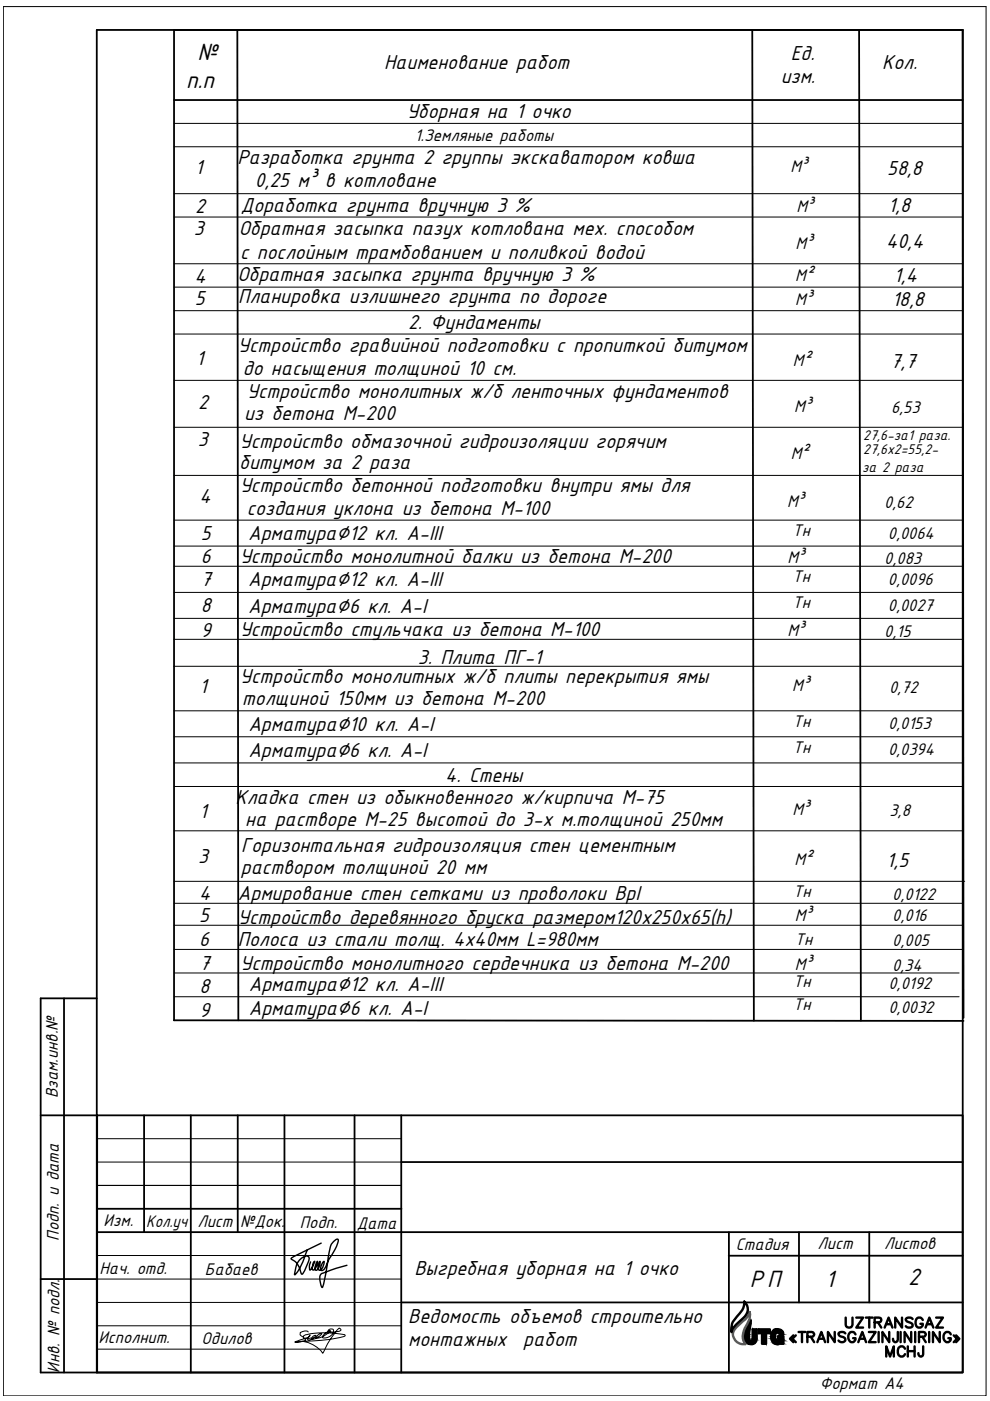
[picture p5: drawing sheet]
<svg xmlns="http://www.w3.org/2000/svg" width="210mm" height="297mm" viewBox="0 0 210 297" stroke-linecap="round" stroke-linejoin="round" font-family="sans-serif">
<g fill="none" stroke="#000" stroke-width=".21">
<path d="M.7 1.4h208.4v294.6h-208.4zM36.9 26.2h167.2M36.9 31.1h167.2M36.9 41.1h167.2M36.9 46h167.2M36.9 55.9h167.2M36.9 60.9h167.2M36.9 65.9h167.2M36.9 70.8h167.2M36.9 80.6h167.2M36.9 90.6h167.2M36.9 100.8h167.2"/>
<path d="M36.9 110.3h167.2M36.9 115.8h167.2M36.9 135.6h167.2M36.9 120.1h167.2M36.9 131.1h167.2M36.9 125.6h167.2M36.8 141.3h167.3M36.9 150.7h167.2M36.9 156.2h167.2M36.9 176.1h167.3M36.9 161.8h167.2M36.9 166.8h167.3"/>
<path d="M36.9 186.9h167.6M36.9 191.5h167.3M36.9 196.2h167.3M36.9 201.3h167.3M36.9 206.3h166.5M36.9 211.3h166.5M20.6 241.4h64.5M20.6 251.3h64.5M20.6 246.4h64.5M20.6 266.2h64.5M20.6 271.2h64.5M20.6 276.1h64.5"/>
<path d="M20.6 281.1h64.5M20.6 286h64.5"/>
</g>
<g fill="none" stroke="#000" stroke-width=".38">
<path d="M36.9 6.4v209.9M50.3 6.4l.2 209.9M159.5 6.4l.3 210M182.1 6.4l.4 210M204.1 6.4v284.6h-183.6M204.1 6.4h-183.6v284.6M204.1 6.4l.2 209.4M36.9 21.2h167.2M13.6 211.7v79.3M20.5 211.7h-11.9v79.3h11.9M36.9 216.3l167.4 .2M8.6 236.5h11.9"/>
<path d="M20.6 236.5h183.5v54.5h-183.5zM30.6 236.5v24.7M40.5 236.5v54.5M50.4 236.5v24.7M60.3 236.5v54.5M75.2 236.5v54.5M85.1 236.5v54.5M20.6 256.3h64.5M85.1 246.4h119M8.6 271.2h11.9M20.6 261.2h183.5M85.1 276.1h119"/>
<path d="M154.5 266.2h49.6M154.5 261.2v29.8M169.4 261.2v14.9M184.3 261.2v14.9"/>
</g>
<path d="M65.9 267.5l-.3 .9 .1 .9 .3-.2 .7-1.7a1.57 1.57 0 0 0-.5 1.7l.2 .2a2.12 2.12 0 0 0 .9-1.9l-.3 .6a1.22 1.22 0 0 0-.1 1.3h.1a1.86 1.86 0 0 0 .8-1.9 1.29 1.29 0 0 0 0 1.9 1.89 1.89 0 0 0 .9-1.9 2 2 0 0 0-.6 2h.1a1.09 1.09 0 0 0 .9-.9l.4-1.1a11.4 11.4 0 0 0 2.2-4.6h-.5l-.5 .4a3.3 3.3 0 0 0-.9 2.3l-.3 2.3a19.3 19.3 0 0 1-1.1 5.1h-.2a3.2 3.2 0 0 1-.2-2.7l3.3-1.3 2.3-.6M68.1 263.6l-5.9 2.8-.5 .4a4.2 4.2 0 0 1 2.2 3.2l.1 .2a9.8 9.8 0 0 0 1.6-3.4 .65 .65 0 0 0-1.1-.4 4 4 0 0 0-2 3.9 15.8 15.8 0 0 0 2.7-5.3" fill="none" stroke="#000" stroke-width=".3"/>
<!-- layer: 12321 -->
<g fill="#000" stroke="#000" stroke-width=".21">
<path d="M158.9 284.9h.6zM163.7 282.5h2.3zM164.5 285h.6zM164.5 281.8h.5z"/>
<path d="M157.8 283.2l1 .1zM157.8 283.2l1 .1z"/>
<path d="M157.8 283.3l1 .5v-.5zM157.8 283.3l1 .5h-.9zM157.9 283.8h.9zM157.9 283.8h.9z"/>
<path d="M157.9 282.6l.9 .3v-.3zM157.9 282.6l.9 .3h-1z"/>
<path d="M157.8 282.9l1 .3v-.3zM157.8 282.9l1 .3h-1z"/>
<path d="M157.9 283.8l1 .2-.1-.2zM157.9 283.8l1 .2h-1z"/>
<path d="M158 282.4l.8 .2 .1-.2zM158 282.4l.8 .2h-.9z"/>
<path d="M157.9 284l1 .1v-.1zM157.9 284l1 .1h-.9z"/>
<path d="M158 284.1l.9 .1zM158 284.1l.9 .1z"/>
<path d="M158 284.2l1.1 .1zM158 284.2l1.1 .1z"/>
<path d="M158.9 284.9l.6 .1zM159 285h.5z"/>
<path d="M158.4 281.6l.5 .8 .1-.8zM158.4 281.6l.5 .8h-.9z"/>
<path d="M158.5 281.3l.5 .3v-.3zM158.5 281.3l.5 .3h-.6z"/>
<path d="M159.2 280v.6zM159.2 280v.6h-.4z"/>
<path d="M158.8 280.6l.2 .7 .2-.7zM158.8 280.6l.2 .7h-.5z"/>
<path d="M158 284.3h1.2zM158 284.3h1.2z"/>
<path d="M158.7 284.9h1.1zM158.7 284.9h.8z"/>
<path d="M158.7 284.9h1.1zM158.7 284.9h1.1z"/>
<path d="M158.4 284.8l1.4 .1 .2-.1zM158.4 284.8l1.4 .1z"/>
<path d="M158.2 284.6h2zM158.2 284.6h2z"/>
<path d="M158.2 284.6l1.8 .2 .2-.2zM158.2 284.6l1.8 .2h-1.6zM158.4 284.8h1.6zM158.4 284.8h1.6z"/>
<path d="M158.1 284.4l2.1 .2 .1-.2zM158.1 284.4l2.1 .2h-2z"/>
<path d="M159.4 284.2l.9 .1zM159.2 284.3h1.1z"/>
<path d="M158 284.3h2.3zM158 284.3h2.3z"/>
<path d="M158.1 284.3h2.2zM158.1 284.3l2.2 .1z"/>
<path d="M159.5 284.1h.9zM159.5 284.1h.9z"/>
<path d="M159.5 284.1l.8 .1 .1-.1zM159.5 284.1l.8 .1h-.9z"/>
<path d="M159.6 281.9l.8 1.9v-1.9zM159.6 281.9l.8 1.9h-.8zM159.6 283.8h.8zM159.6 283.8h.8z"/>
<path d="M159.6 283.8l.8 .3v-.3zM159.6 283.8l.8 .3h-.9z"/>
<path d="M161.6 282.7l.8 2.2v-2.2zM161.6 282.7l.8 2.2h-.8z"/>
<path d="M160.9 281.9l2.3 .8v-.8zM160.9 281.9l2.3 .8h-2.3z"/>
<path d="M163.5 283.3l.8 .1v-.1zM163.5 283.3l.8 .1h-.8z"/>
<path d="M163.5 283.4l.9 .3-.1-.3zM163.5 283.4l.9 .3h-.9z"/>
<path d="M163.6 283l.7 .3 .1-.3zM163.6 283l.7 .3h-.8z"/>
<path d="M163.5 283.7l.9 .2v-.2zM163.5 283.7l.9 .2h-.8z"/>
<path d="M163.6 283.9l.9 .2-.1-.2zM163.6 283.9l.9 .2h-.9z"/>
<path d="M163.6 282.7l.8 .1zM163.6 282.7l.8 .1z"/>
<path d="M163.6 282.8l.8 .2v-.2zM163.6 282.8l.8 .2h-.8z"/>
<path d="M163.6 284.1l1 .1zM163.6 284.1l1 .1z"/>
<path d="M164.5 285h.4zM164.7 285h.2z"/>
<path d="M163.7 282.6l.7 .1 .2-.1zM163.7 282.6l.7 .1h-.8z"/>
<path d="M163.6 284.2h1.1zM163.6 284.2h1.1z"/>
<path d="M163.7 284.2l1 .1zM163.7 284.2l1 .1z"/>
<path d="M163.7 282.5h1.1zM163.7 282.5l.9 .1z"/>
<path d="M163.7 284.3h1.2zM163.7 284.3h1.2z"/>
<path d="M164.5 281.8l.8 .1zM164.3 281.9h1z"/>
<path d="M164.2 284.9l.9 .1 .2-.1zM164.2 284.9l.9 .1z"/>
<path d="M164.3 281.9h1.1zM164.2 281.9h1.2z"/>
<path d="M164.2 281.9l1.4 .1zM164.2 281.9l1.4 .1h-1.5z"/>
<path d="M164 284.7l1.3 .2 .2-.2zM164 284.7l1.3 .2h-1.1z"/>
<path d="M164.1 282h1.5zM164 282h1.6z"/>
<path d="M164 282l1.7 .1zM164 282l1.7 .1z"/>
<path d="M164 282.1l1.9 .2-.2-.2zM164 282.1l1.9 .2h-2z"/>
<path d="M163.9 282.3l2.1 .1-.1-.1zM163.9 282.3l2.1 .1h-2.3z"/>
<path d="M163.7 282.4l2.3 .1zM163.7 282.4l2.3 .1zM163.7 282.5h2.3z"/>
<path d="M164.8 282.5h1.2zM164.8 282.5h1.2z"/>
<path d="M165 282.5l1.1 .2-.1-.2zM165 282.5l1.1 .2h-.9zM165.2 282.7h.9zM165.2 282.7h.9z"/>
<path d="M165.2 282.7l.9 .2v-.2zM165.2 282.7l.9 .2h-.8z"/>
<path d="M165 283.3l1.1 .6v-.6zM165 283.3l1.1 .6h-1.1z"/>
<path d="M165.3 283.9l.8 .2v-.2zM165.3 283.9l.8 .2h-.8z"/>
<path d="M165.3 284.1l.8 .2v-.2zM165.3 284.1l.8 .2h-1z"/>
<path d="M165.1 284.3h1zM164.9 284.3h1.2z"/>
<path d="M163.7 284.3l2.4 .3v-.3zM163.7 284.3l2.4 .3h-2.2z"/>
<path d="M163.9 284.6l2.2 .1v-.1zM163.9 284.6l2.2 .1h-2.1zM164 284.7h2.1zM164 284.7h2.1z"/>
<path d="M165.5 284.7l.6 .2v-.2zM165.5 284.7l.6 .2h-.6z"/>
</g>
<g fill="none" stroke="#000" stroke-width=".51">
<path d="M157.8 276a2.17 2.17 0 0 1-.2 3.4l-2.1 2.1-.4 .9a3.4 3.4 0 0 1 1.1-3.3 3.8 3.8 0 0 0 1.6-3.1zM159.2 280l-.2 1.3a4.9 4.9 0 0 0-.1 2.9h.5l.2-.4v-1.9h.8v1.9a1.32 1.32 0 0 1-1.5 1.2 1.32 1.32 0 0 1-1.1-1.7l.2-.9zM179.3 279.4v1.5a.73 .73 0 0 0 .7 .6 .73 .73 0 0 0 .7-.6v-1.5M181.6 279.4h1.4l-1.4 2.1h1.4M183.6 279.4h1.4M184.3 279.4v2.1M191.2 279.4v2.1l-1.4-2.1v2.1M193.5 279.7a.82 .82 0 0 0-1.4 .2l.4 .3a1.14 1.14 0 0 1 1 .7v.3a.97 .97 0 0 1-1.4 0M195.7 279.9a.78 .78 0 0 0-.9-.6 .78 .78 0 0 0-.7 .9 .92 .92 0 0 0 .2 1 .92 .92 0 0 0 1 .2l.4-.4v-.3h-.6M198.5 279.4h1.4l-1.4 2.1h1.4M160.9 281.9h2.3v.8h-.8v2.2h-.8v-2.2h-.7zM164 282a1.24 1.24 0 0 1 2.1 .9h-.8l-.1-.2a.46 .46 0 0 0-.5-.2 .46 .46 0 0 0-.3 .5 .87 .87 0 0 0 .5 1.3h.2l.2-.4h-.3v-.6h1.1v1.6h-.6v-.2a1.29 1.29 0 0 1-1.5 0 1.29 1.29 0 0 1-.5-1.4l.2-.9z"/>
<path d="M168.2 283.1l-.7 .7 .7 .8M168.7 283.1l-.7 .7 .7 .8M169.3 282.4h1.5M170 282.4v2.2M171.2 283.4l1.2-.1a.52 .52 0 0 0 0-.8l-1.2-.1v2.2M171.9 283.4l.7 1.2M173.3 284.6l.8-2.2 .8 2.2M173.6 283.8h1.1M177 282.4v2.2l-1.5-2.2v2.2M179.2 282.7a.83 .83 0 0 0-1.4 .2l.4 .4 .6 .2a.52 .52 0 0 1 .4 .4 .52 .52 0 0 1-.2 .5 .93 .93 0 0 1-1.2-.2M181.4 282.9a.78 .78 0 0 0-.9-.5 .78 .78 0 0 0-.6 .8 .95 .95 0 0 0 .2 1 .95 .95 0 0 0 1 .2l.3-.4v-.3h-.5M182 284.6l.8-2.2 .8 2.2"/>
<path d="M182.3 283.8h1M184.2 282.4h1.5l-1.5 2.2h1.5M185.4 280.4l1.3-.2 .1-.2v-.5l-.5-.1h-.9v2.1M186.2 280.4l.6 1.1M186.3 282.4v2.2M187.6 281.5l.8-2.1 .8 2.1M187.9 287.6v-2.1l.8 2.1 .8-2.1v2.1M187.9 280.8h1M188.5 282.4v2.2l-1.4-2.2v2.2M190.4 282.4v1.6a.58 .58 0 0 1-.7 .6l-.3-.2-.1-.6M191 282.4v2.2M191.9 286a.79 .79 0 0 0-.9-.6 .79 .79 0 0 0-.6 .9 .9 .9 0 0 0 .1 1 .9 .9 0 0 0 1.1 .2l.3-.4"/>
<path d="M192.5 285.5v2.1M192.5 286.5h1.4M193.2 282.4v2.2l-1.4-2.2v2.2M193.9 285.5v2.1M194 282.4v2.2M194.8 283.4l1.3-.1a.52 .52 0 0 0 0-.8l-1.3-.1v2.2M195.6 283.4l.7 1.2M195.7 285.5v1.9a.47 .47 0 0 1-.9 0l-.1-.5M196.2 281.5l.8-2.1 .9 2.1M196.5 280.8h1.1M197 282.4v2.2M199.2 282.4v2.2l-1.4-2.2v2.2"/>
<path d="M201.6 282.9a.78 .78 0 0 0-.9-.5 .78 .78 0 0 0-.6 .8 .95 .95 0 0 0 .2 1 .95 .95 0 0 0 1 .2l.2-.2 .1-.5h-.5M202.2 283.1l.7 .7-.7 .8M202.7 283.1l.7 .7-.7 .8"/>
</g>
<path d="M158.9 278.2l.1 .4a6.6 6.6 0 0 1-1.2 3.4l-.2 .8a2.46 2.46 0 0 0 .5 2.2 2.15 2.15 0 0 1-2.5-1.4 2.15 2.15 0 0 1 1-2.6 7.2 7.2 0 0 0 2.1-2.2z" fill="none" stroke="#41c20a" stroke-width=".51"/>
<!-- layer: 0 -->
<path d="M65.3 282.4a1.39 1.39 0 0 0-1.6 .1v.5l1.1 1.1a3.1 3.1 0 0 1-2.3 .5l2.4-.9a.82 .82 0 0 0 .8-.7l-.4 .8a.38 .38 0 0 0 .2 .3 .38 .38 0 0 0 .4-.1l1.1-.9a.77 .77 0 0 0-.8 .9l.7-.2 .8-.5 .5-.5-.2-.1a.88 .88 0 0 0-.9 1 4.3 4.3 0 0 0 2.9-1.5h-.3a1.73 1.73 0 0 0-1.3 1.1v.2a.88 .88 0 0 0 1.1 0 1.34 1.34 0 0 0 1.1-1.6 .62 .62 0 0 0-1 .3l.2 .1a2.79 2.79 0 0 0 2.5-.4 .33 .33 0 0 0-.3-.3 .33 .33 0 0 0-.3 .2l-.5 .5a20.5 20.5 0 0 0-2.8 4.6l-.1-.1a5.8 5.8 0 0 0-5.5-2.3l.1-.1a39.5 39.5 0 0 0 10.2-1.1v-.3a19.2 19.2 0 0 0-8.5 .1l-.2 .2a.34 .34 0 0 0 .3 .5l2.9-.3" fill="none" stroke="#000" stroke-width=".21"/>
<g font-size="5.6">
<text x="41.9" y="12.8">№</text>
<text x="39.5" y="18.6">п.п</text>
<text x="159" y="272.8">РП</text>
<text x="175" y="272.8">1</text>
<text x="192.5" y="272.4">2</text>
</g>
<g font-size="4.8">
<text x="81.4" y="14.7">Наименование работ</text>
<text x="165.6" y="17.6">изм.</text>
<text x="167.7" y="12.6">Ед.</text>
<text x="187.1" y="14.6">Кол.</text>
<text x="86.2" y="25">Уборная на 1 очко</text>
<text x="50.3" y="34.7">Разработка грунта 2 группы экскаватором ковша</text>
<text x="41.3" y="37">1</text>
<text x="54" y="39.6">0,25 м³ в котловане</text>
<text x="188.1" y="37.1">58,8</text>
<text x="41.4" y="45.2">2</text>
<text x="51" y="44.9">Доработка грунта вручную 3 %</text>
<text x="188.3" y="44.9">1,8</text>
<text x="41.1" y="49.9">3</text>
<text x="50.6" y="49.7">Обратная засыпка пазух котлована мех. способом</text>
<text x="187.9" y="52.6">40,4</text>
<text x="50.3" y="59.6">Обратная засыпка грунта вручную 3 %</text>
<text x="50.9" y="54.8">с послойным трамбованием и поливкой водой</text>
<text x="189.5" y="59.7">1,4</text>
<text x="41.2" y="60">4</text>
<text x="41.3" y="64.7">5</text>
<text x="50.5" y="64.2">Планировка излишнего грунта по дороге</text>
<text x="189.2" y="64.9">18,8</text>
<text x="86.5" y="69.7">2. Фундаменты</text>
<text x="41.6" y="77.4">1</text>
<text x="50.4" y="74.7">Устройство гравийной подготовки с пропиткой битумом</text>
<text x="51.5" y="79.6">до насыщения толщиной 10 см.</text>
<text x="188.8" y="78.1">7,7</text>
<text x="42" y="86.7">2</text>
<text x="51.8" y="89.1">из бетона М-200</text>
<text x="52.4" y="84.3">Устройство монолитных ж/б ленточных фундаментов</text>
<text x="41.9" y="94.6">3</text>
<text x="50.8" y="95">Устройство обмазочной гидроизоляции горячим</text>
<text x="50.7" y="99.5">битумом за 2 раза</text>
<text x="42.3" y="106.6">4</text>
<text x="50.8" y="104.4">Устройство бетонной подготовки внутри ямы для</text>
<text x="52.3" y="109.2">создания уклона из бетона М-100</text>
<text x="42.6" y="119.5">6</text>
<text x="42.6" y="114.4">5</text>
<text x="50.8" y="119.3">Устройство монолитной балки из бетона М-200</text>
<text x="52.6" y="114.6">Арматура∅12 кл. А-III</text>
<text x="42.6" y="124.2">7</text>
<text x="52.6" y="124.3">Арматура∅12 кл. А-III</text>
<text x="42.6" y="129.8">8</text>
<text x="52.6" y="129.9">Арматура∅6 кл. А-I</text>
<text x="42.6" y="135">9</text>
<text x="50.8" y="134.8">Устройство стульчака из бетона М-100</text>
<text x="88.6" y="140.7">3. Плита ПГ-1</text>
<text x="42.3" y="146.9">1</text>
<text x="50.9" y="144.7">Устройство монолитных ж/б плиты перекрытия ямы</text>
<text x="51.4" y="149.4">толщиной 150мм из бетона М-200</text>
<text x="52.7" y="155">Арматура∅10 кл. А-I</text>
<text x="52.7" y="160.5">Арматура∅6 кл. А-I</text>
<text x="94.4" y="165.7">4. Стены</text>
<text x="42.3" y="173.4">1</text>
<text x="49.9" y="170.5">Кладка стен из обыкновенного ж/кирпича М-75</text>
<text x="52" y="175.2">на растворе М-25 высотой до 3-х м.толщиной 250мм</text>
<text x="42" y="183">3</text>
<text x="51.1" y="185.2">раствором толщиной 20 мм</text>
<text x="51.2" y="180.7">Горизонтальная гидроизоляция стен цементным</text>
<text x="187.9" y="183.8">1,5</text>
<text x="42.2" y="190.8">4</text>
<text x="50.4" y="190.8">Армирование стен сетками из проволоки ВрI</text>
<text x="42.2" y="195.5">5</text>
<text x="50.4" y="195.8">Устройство деревянного бруска размером120x250x65(h)</text>
<text x="42.2" y="200.6">6</text>
<text x="50.4" y="200.6">Полоса из стали толщ. 4x40мм L=980мм</text>
<text x="42.3" y="205.6">7</text>
<text x="50.9" y="205.6">Устройство монолитного сердечника из бетона М-200</text>
<text x="42.3" y="210.6">8</text>
<text x="42.3" y="215.6">9</text>
<text x="52.7" y="210.1">Арматура∅12 кл. А-III</text>
<text x="52.7" y="215.1">Арматура∅6 кл. А-I</text>
<text x="87.9" y="270.4">Выгребная уборная на 1 очко</text>
<text x="86.6" y="280.5">Ведомость объемов строительно</text>
<text x="86.6" y="285.4">монтажных</text>
<text x="110.9" y="285.4">работ</text>
</g>
<g font-size="4">
<text x="87.9" y="29.9">1.Земляные работы</text>
<text x="167.6" y="36.5">М³</text>
<text x="168.9" y="45">М³</text>
<text x="168.7" y="52.9">М³</text>
<text x="168.6" y="59.5">М²</text>
<text x="168.6" y="64.6">М³</text>
<text x="168.1" y="77.6">М²</text>
<text x="168.4" y="87.3">М³</text>
<text x="188.9" y="87.5">6,53</text>
<text x="167.7" y="97.4">М²</text>
<text x="166.9" y="107.4">М³</text>
<text x="187.4" y="107.6">0,62</text>
<text x="168.1" y="113.7">Тн</text>
<text x="166.9" y="119.4">М³</text>
<text x="187.5" y="119.6">0,083</text>
<text x="188.2" y="114.2">0,0064</text>
<text x="168.1" y="123.4">Тн</text>
<text x="188.2" y="124">0,0096</text>
<text x="168.1" y="129">Тн</text>
<text x="188.2" y="129.5">0,0027</text>
<text x="166.9" y="134.9">М³</text>
<text x="187.5" y="135.1">0,15</text>
<text x="168" y="146.6">М³</text>
<text x="188.5" y="146.9">0,72</text>
<text x="168.1" y="154.1">Тн</text>
<text x="188.3" y="154.6">0,0153</text>
<text x="168.1" y="159.6">Тн</text>
<text x="188.3" y="160.1">0,0394</text>
<text x="168" y="172.8">М³</text>
<text x="188.6" y="173.1">3,8</text>
<text x="168.4" y="183.3">М²</text>
<text x="168.2" y="190.2">Тн</text>
<text x="189.2" y="190.7">0,0122</text>
<text x="168.5" y="195.3">М³</text>
<text x="189.2" y="195.4">0,016</text>
<text x="168.5" y="200.4">Тн</text>
<text x="189.2" y="200.5">0,005</text>
<text x="168.1" y="209.2">Тн</text>
<text x="168.6" y="205.6">М³</text>
<text x="188.4" y="209.7">0,0192</text>
<text x="189.1" y="205.9">0,34</text>
<text x="168.1" y="214.2">Тн</text>
<text x="188.4" y="214.7">0,0032</text>
<text x="12.3" y="232.8" transform="rotate(-90 12.3 232.8)">Взам.инв.№</text>
<text x="12.5" y="263.1" transform="rotate(-90 12.5 263.1)">Подп. и дата</text>
<text x="22" y="259.9">Изм.</text>
<text x="31" y="260.1">Кол.уч</text>
<text x="41.9" y="260.1">Лист</text>
<text x="51" y="260.1">№Док.</text>
<text x="63.6" y="260.3">Подп.</text>
<text x="75.6" y="260.5">Дата</text>
<text x="156" y="265">Стадия</text>
<text x="173.3" y="264.9">Лист</text>
<text x="187.4" y="264.9">Листов</text>
<text x="21.1" y="270.1">Нач. отд.</text>
<text x="43.5" y="270.3">Бабаев</text>
<text x="20.9" y="284.6">Исполнит.</text>
<text x="42.7" y="284.9">Одилов</text>
<text x="12.6" y="291" transform="rotate(-90 12.6 291)">Инв. № подл.</text>
<text x="173.8" y="294.5">Формат А4</text>
</g>
<g font-size="3.3">
<text x="183" y="93.3">27,6-за1 раза.</text>
<text x="182.8" y="100.1">за 2 раза</text>
<text x="183" y="96.4">27,6х2=55,2-</text>
</g>
</svg>
